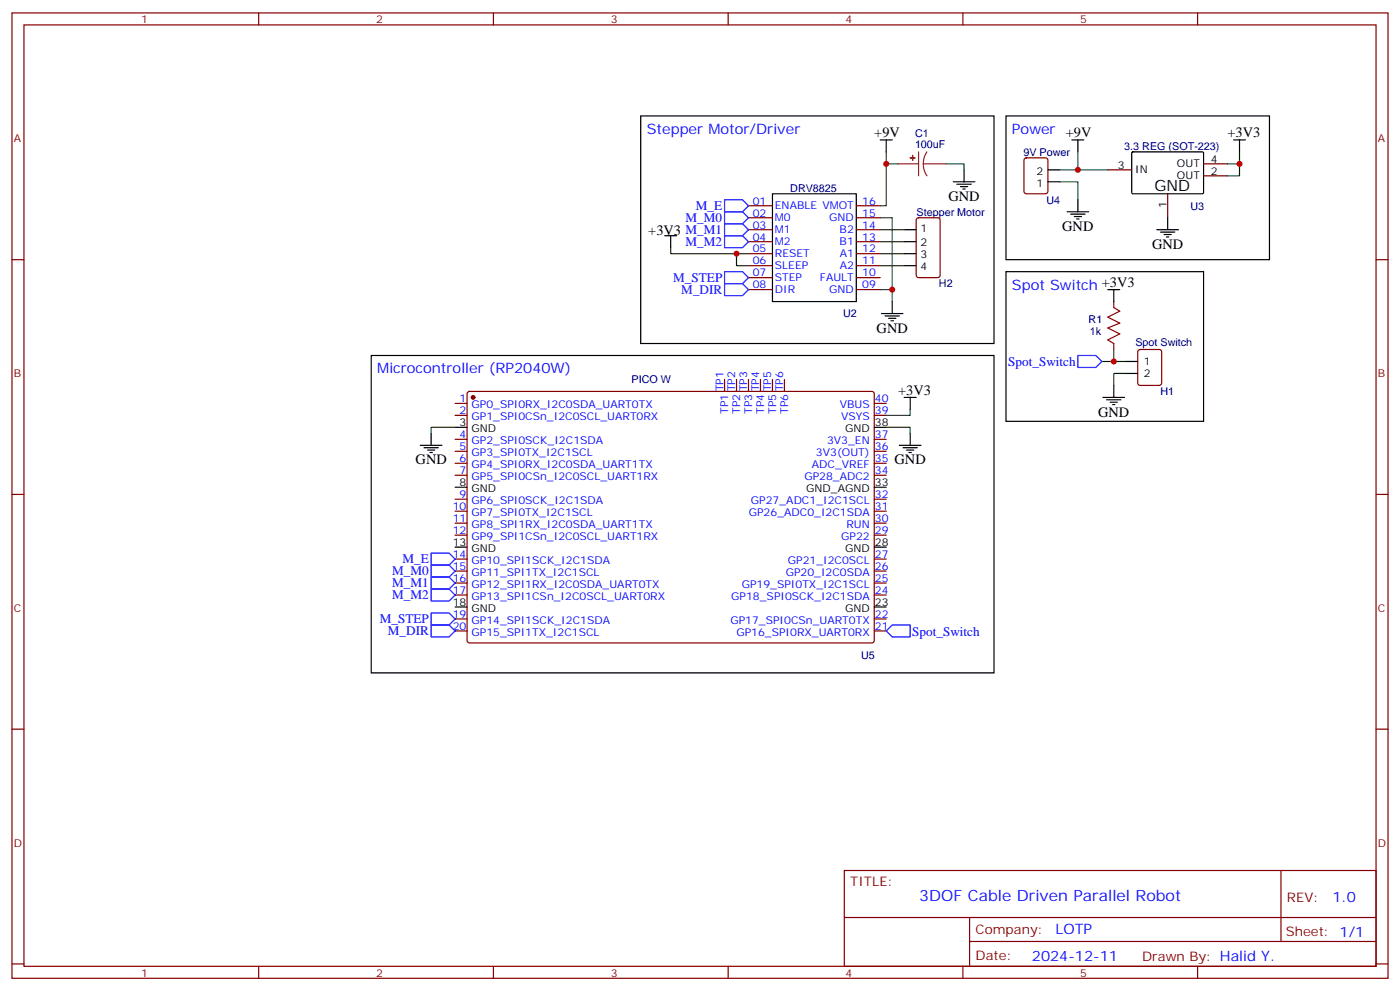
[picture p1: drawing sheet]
<svg xmlns="http://www.w3.org/2000/svg" width="412mm" height="292mm" viewBox="0 0 412 292" stroke-linecap="round" stroke-linejoin="round" font-family="sans-serif">
<g fill="none" stroke="#870000" stroke-width=".35">
<path d="M3.5 3.8h405.4v284.3h-405.4zM7.1 7.3h398.2v277.3h-398.2zM76.2 3.8v3.5M145.3 3.8v3.5M214.5 3.8v3.5M283.6 3.8v3.5M352.8 3.8v3.5M301.9 46.7l.4-.2h5.7l.6 .4 .1 9.5-.5 .6-5.9 .1-.6-.5-.1-9.4zM326.3 50h7.1M344 57.1v7M354.5 48.3h7.1M354.5 51.8h7.1"/>
<path d="M3.5 76.5h3.6M220.5 60.6h7M220.5 64.1h7M220.5 67.7h7M220.5 71.2h7M220.5 74.7h7M220.5 78.2h7M252.2 60.6h7.1M252.2 64.1h7.1M252.2 67.7h7.1M252.2 71.2h7.1M252.2 74.7h7.1"/>
<path d="M252.2 78.2h7.1M270.1 64.3l.5-.2h5.6l.7 .5v16.5l-.4 .6-5.9 .1-.7-.5v-16.5zM405.3 76.5h3.6M220.5 81.8h7M220.5 85.3h7M252.2 81.8h7.1M252.2 85.3h7.1M328.1 88.8v1.8M134.1 118.8h3.5M137.8 115.5l.5-.2h118.8l.4 .7v72.9l-.7 .5-118.8-.1-.4-.6v-72.7zM213.4 111.8v3.5M217 111.8v3.5"/>
<path d="M220.5 111.8v3.5M224 111.8v3.5M227.5 111.8v3.5M231.1 111.8v3.5M257.5 118.8h3.6M328.1 101.2v1.7M335.4 103.1l.4-.2h5.7l.6 .5 .1 9.4-.5 .7h-5.9l-.6-.4-.1-9.5zM134.1 122.3h3.5M134.1 129.4h3.5M134.1 132.9h3.5M134.1 136.5h3.5M134.1 140h3.5"/>
<path d="M257.5 122.3h3.6M257.5 129.4h3.6M257.5 132.9h3.6M257.5 136.5h3.6M257.5 140h3.6M3.5 145.6h3.6M134.1 147h3.5M134.1 150.6h3.5M134.1 154.1h3.5M134.1 157.6h3.5M257.5 147h3.6M257.5 150.6h3.6"/>
<path d="M257.5 154.1h3.6M257.5 157.6h3.6M405.3 145.6h3.6M134.1 164.7h3.5M134.1 168.2h3.5M134.1 171.7h3.5M134.1 175.3h3.5M257.5 164.7h3.6M257.5 168.2h3.6M257.5 171.7h3.6M257.5 175.3h3.6M134.1 182.3h3.5"/>
<path d="M134.1 185.8h3.5M257.5 182.3h3.6M257.5 185.8h3.6M3.5 214.8h3.6M405.3 214.8h3.6M248.7 256.4h156.6v28.2h-156.6zM377.3 256.4v20.9M248.7 270.2h156.5M285.6 277.3h119.6M285.6 270.2v14.2M3.5 283.9h3.6M76.2 284.6v3.5"/>
<path d="M145.3 284.6v3.5M214.5 284.6v3.5M283.6 284.6v3.5M352.8 284.6v3.5M405.3 283.9h3.6"/>
</g>
<g fill="none" stroke="#000" stroke-width=".35">
<path d="M188.7 34.1h104.1v67.1h-104.1zM296.3 34.1h77.6v42.4h-77.6zM227.5 57.1h24.7v31.7h-24.7zM259.3 41.2h3.5M261.1 41.2v3.5M280.8 53.6h6.4M281.9 54.3h4.2M282.9 55h2.1M283.6 55.7h.7M284 50v3.6M308.7 53.6h3.5M308.7 50h3.5"/>
<path d="M315.7 41.2h3.6M317.5 41.2v3.5M317.5 58.8v3.6M333.4 44.9l.3-.2 20.7 .1 .1 .3v11.8l-.3 .2-20.7-.1-.1-.3zM363.4 41.2h3.5M365.1 41.2v3.5M195.8 69.4h3.5M197.6 69.4v3.6M266.3 67.7h3.6M266.3 71.2h3.6M266.3 74.7h3.6M266.3 78.2h3.6"/>
<path d="M314.3 62.4h6.4M315.4 63.1h4.2M316.4 63.8h2.2M317.1 64.5h.8M340.8 67.7h6.3M341.8 68.4h4.3M342.9 69.1h2.1M343.6 69.8h.7M344 64.1v3.6M259.6 92.4h6.4M260.7 93.1h4.2M261.8 93.8h2.1"/>
<path d="M262.5 94.5h.7M262.8 88.8v3.6M296.3 80h58.2v44.1h-58.2zM326.3 85.3h3.5M328.1 85.3v3.5M109.4 104.7h183.4v93.5h-183.4zM266.3 117.1h3.6M268.1 117.1v3.5M324.9 117.1h6.4M326 117.8h4.2M327 118.5h2.1M327.7 119.2h.7"/>
<path d="M328.1 113.5v3.6M331.6 106.5h3.5M331.6 110h3.5M123.8 131.2h6.4M124.9 131.9h4.2M125.9 132.6h2.2M126.6 133.3h.8M127 127.6v3.6M134.1 125.9h3.5M257.5 125.9h3.6M264.9 131.2h6.4M266 131.9h4.2"/>
<path d="M267.1 132.6h2.1M267.8 133.3h.7M268.1 127.6v3.6M134.1 143.5h3.5M257.5 143.5h3.6M134.1 161.1h3.5M134.1 178.8h3.5M257.5 161.1h3.6M257.5 178.8h3.6"/>
</g>
<g fill="none" stroke="#008700" stroke-width=".35">
<path d="M261.1 44.7v3.6M264.6 48.3h-3.5v12.3h-1.8M278.7 48.3h5.3v1.7M312.2 53.6h5.3v5.2M317.5 44.7v5.3h-5.3M317.5 50h8.8M365.1 44.7v3.6h-3.5M365.1 48.3v3.5h-3.5M197.6 73v1.7h22.9M217 74.7v3.5h3.5M259.3 64.1h3.5v21.2M259.3 67.7h7"/>
<path d="M259.3 71.2h7M259.3 74.7h7M259.3 78.2h7M259.3 85.3h3.5v3.5M324.6 106.5h7M328.1 102.9v3.6M331.6 110h-3.5v3.5M134.1 125.9h-7.1v1.7M261.1 125.9h7v1.7M268.1 120.6v1.7h-7"/>
</g>
<g fill="none" stroke="#00f" stroke-width=".35">
<path d="M213.4 58.8h5.3l1.8 1.8-1.8 1.8h-5.3zM213.4 62.4h5.3l1.8 1.7-1.8 1.8h-5.3zM213.4 65.9h5.3l1.8 1.8-1.8 1.7h-5.3zM213.4 69.4h5.3l1.8 1.8-1.8 1.8h-5.3zM213.4 80h5.3l1.8 1.8-1.8 1.7h-5.3zM213.4 83.5h5.3l1.8 1.8-1.8 1.8h-5.3zM317.5 104.7h5.3l1.8 1.8-1.8 1.7h-5.3zM127 173.5h5.3l1.8 1.8-1.8 1.7h-5.3zM127 170h5.3l1.8 1.7-1.8 1.8h-5.3zM127 166.4h5.3l1.8 1.8-1.8 1.8h-5.3zM127 162.9h5.3l1.8 1.8-1.8 1.7h-5.3zM127 184.1h5.3l1.8 1.7-1.8 1.8h-5.3z"/>
<path d="M127 180.6h5.3l1.8 1.7-1.8 1.8h-5.3zM261.1 185.8l1.7-1.7h5.3v3.5h-5.3z"/>
</g>
<path d="M328.1 90.6l1.7 1.1-3.5 1.7 3.5 1.8-3.5 1.4 3.5 1.8-3.5 1.7 1.8 1.1" fill="none" stroke="#a10000" stroke-width=".35"/>
<path d="M264.6 48.3h6M270.6 44.7v7.1M272 48.3l.2 1.8 .8 1.7M272 48.3h6.7M273 44.7l-.8 1.7-.2 1.9" fill="none" stroke="#8c2424" stroke-width=".35"/>
<g fill="#8c2424" stroke="#8c2424" stroke-width=".35">
<path d="M268.8 45.8l.1 1.4z"/>
<path d="M268.1 46.5h1.4z"/>
</g>
<circle cx="139.3" cy="117.1" r=".53" fill="#870000" stroke="#870000" stroke-width=".35"/>
<g fill="#c00">
<circle cx="317.5" cy="50" r=".88"/>
<circle cx="365.1" cy="48.3" r=".88"/>
<circle cx="262.8" cy="85.3" r=".88"/>
<circle cx="261.1" cy="48.3" r=".88"/>
<circle cx="217" cy="74.7" r=".88"/>
<circle cx="328.1" cy="106.5" r=".88"/>
</g>
<text font-size="4.6" x="340.1" y="56.4">GND</text>
<text font-size="4.6" fill="#00f" x="270.8" y="265.4">3DOF Cable Driven Parallel Robot</text>
<g font-size="4.2" fill="#00f">
<text x="190.5" y="39.4">Stepper Motor/Driver</text>
<text x="298.1" y="39.4">Power</text>
<text x="298.1" y="85.3">Spot Switch +3V3</text>
<text x="111.1" y="110">Microcontroller (RP2040W)</text>
<text x="392.5" y="265.7">1.0</text>
<text x="310.9" y="275.2">LOTP</text>
<text x="304" y="283">2024-12-11</text>
</g>
<g font-size="4.2">
<text x="257.5" y="40.5">+9V</text>
<text x="314" y="40.5">+9V</text>
<text x="361.6" y="40.5">+3V3</text>
<text x="279.4" y="59.2">GND</text>
<text x="191" y="69.1">+3V3 M_M1</text>
<text x="312.9" y="68">GND</text>
<text x="339.4" y="73.3">GND</text>
<text x="258.2" y="98">GND</text>
<text x="264.6" y="116.3">+3V3</text>
<text x="323.5" y="122.7">GND</text>
<text x="122.4" y="136.8">GND</text>
<text x="263.5" y="136.8">GND</text>
</g>
<g font-size="3.9" fill="#00f">
<text x="201.9" y="65.4">M_M0</text>
<text x="205" y="61.9">M_E</text>
<text x="201.9" y="72.4">M_M2</text>
<text x="198.3" y="83">M_STEP</text>
<text x="200.7" y="86.6">M_DIR</text>
<text x="297" y="107.7">Spot_Switch</text>
<text x="118.5" y="165.9">M_E</text>
<text x="115.5" y="173">M_M1</text>
<text x="115.5" y="169.5">M_M0</text>
<text x="115.5" y="176.5">M_M2</text>
<text x="111.9" y="183.6">M_STEP</text>
<text x="114.3" y="187.1">M_DIR</text>
<text x="268.7" y="187.2">Spot_Switch</text>
</g>
<g font-size="3.9" fill="#800">
<text x="250.5" y="261">TITLE:</text>
<text x="379.1" y="265.7">REV:</text>
<text x="287.4" y="275.2">Company:</text>
<text x="378.7" y="275.8">Sheet: 1/1</text>
<text x="287.4" y="282.9">Date:</text>
<text x="336.4" y="282.9">Drawn By: Halid Y.</text>
</g>
<g font-size="3.2" fill="#800">
<text x="41.6" y="6.8">1</text>
<text x="110.8" y="6.8">2</text>
<text x="179.9" y="6.8">3</text>
<text x="249.1" y="6.8">4</text>
<text x="318.2" y="6.8">5</text>
<text x="4.1" y="41.9">A</text>
<text x="405.9" y="41.9">A</text>
<text x="4.1" y="111.1">B</text>
<text x="405.9" y="111.1">B</text>
<text x="4.1" y="180.2">C</text>
<text x="405.9" y="180.2">C</text>
<text x="4.1" y="249.3">D</text>
<text x="405.9" y="249.3">D</text>
<text x="41.6" y="287.6">1</text>
<text x="110.8" y="287.6">2</text>
<text x="179.9" y="287.6">3</text>
<text x="249.1" y="287.6">4</text>
<text x="318.2" y="287.6">5</text>
</g>
<g font-size="3.2" fill="#000080">
<text x="269.5" y="40.5">C1</text>
<text x="269.5" y="43.7">100uF</text>
<text x="301.5" y="45.9">9V Power</text>
<text x="331.2" y="44.1">3.3 REG (SOT-223)</text>
<text x="232.8" y="56.4">DRV8825</text>
<text x="308.2" y="60">U4</text>
<text x="270" y="63.5">Stepper Motor</text>
<text x="350.7" y="61.7">U3</text>
<text x="276.6" y="84.7">H2</text>
<text x="248.4" y="93.5">U2</text>
<text x="320.7" y="95.2">R1</text>
<text x="321" y="98.8">1k</text>
<text x="334.4" y="101.9">Spot Switch</text>
<text x="186" y="112.8">PICO W</text>
<text x="341.9" y="116.4">H1</text>
<text x="253.7" y="194">U5</text>
</g>
<g font-size="3.2">
<text x="356.7" y="47.9">4</text>
<text x="305.4" y="51.4">2</text>
<text x="329.2" y="49.7">3</text>
<text x="334.4" y="51.1">IN</text>
<text x="346.7" y="49.3">OUT</text>
<text x="346.7" y="52.8">OUT</text>
<text x="356.7" y="51.4">2</text>
<text x="305.4" y="55">1</text>
<text x="343.6" y="61.2" transform="rotate(-90 343.6 61.2)">1</text>
<text x="271.2" y="68.4">1</text>
<text x="271.2" y="72.6">2</text>
<text x="271.2" y="76.1">3</text>
<text x="271.2" y="79.7">4</text>
<text x="336.9" y="107.5">1</text>
<text x="336.9" y="111.1">2</text>
<text x="135.4" y="125.5">3</text>
<text x="257.7" y="125.5">38</text>
<text x="138.9" y="127.3">GND</text>
<text x="248.9" y="127.3">GND</text>
<text x="135.4" y="143.2">8</text>
<text x="257.7" y="143.2">33</text>
<text x="138.9" y="144.9">GND</text>
<text x="237.5" y="144.9">GND_AGND</text>
<text x="133.4" y="160.8">13</text>
<text x="257.7" y="160.8">28</text>
<text x="138.9" y="162.6">GND</text>
<text x="248.9" y="162.6">GND</text>
<text x="133.4" y="178.4">18</text>
<text x="257.7" y="178.4">23</text>
<text x="138.9" y="180.2">GND</text>
<text x="248.9" y="180.2">GND</text>
</g>
<g font-size="3.2" fill="#00f">
<text x="221.7" y="60.3">01</text>
<text x="221.7" y="63.8">02</text>
<text x="228.2" y="61.7">ENABLE VMOT</text>
<text x="228.2" y="65.2">M0</text>
<text x="244.2" y="65.2">GND</text>
<text x="254" y="60.3">16</text>
<text x="254" y="63.8">15</text>
<text x="221.7" y="67.3">03</text>
<text x="221.7" y="70.8">04</text>
<text x="228.2" y="68.7">M1</text>
<text x="247.3" y="68.7">B2</text>
<text x="254" y="67.3">14</text>
<text x="254" y="70.8">13</text>
<text x="221.7" y="74.4">05</text>
<text x="221.7" y="77.9">06</text>
<text x="228.2" y="72.2">M2</text>
<text x="228.2" y="75.8">RESET</text>
<text x="247.3" y="72.2">B1</text>
<text x="247.3" y="75.8">A1</text>
<text x="254" y="74.4">12</text>
<text x="254" y="77.9">11</text>
<text x="221.7" y="81.4">07</text>
<text x="228.2" y="79.3">SLEEP</text>
<text x="228.2" y="82.8">STEP</text>
<text x="241.5" y="82.8">FAULT</text>
<text x="247.3" y="79.3">A2</text>
<text x="254" y="81.4">10</text>
<text x="221.7" y="84.9">08</text>
<text x="228.2" y="86.4">DIR</text>
<text x="244.2" y="86.4">GND</text>
<text x="254" y="84.9">09</text>
<text x="135.4" y="118.5">1</text>
<text x="213.1" y="115.3" transform="rotate(-90 213.1 115.3)">TP1</text>
<text x="216.6" y="115.3" transform="rotate(-90 216.6 115.3)">TP2</text>
<text x="220.1" y="115.3" transform="rotate(-90 220.1 115.3)">TP3</text>
<text x="223.7" y="115.3" transform="rotate(-90 223.7 115.3)">TP4</text>
<text x="227.2" y="115.3" transform="rotate(-90 227.2 115.3)">TP5</text>
<text x="230.7" y="115.3" transform="rotate(-90 230.7 115.3)">TP6</text>
<text x="257.7" y="118.5">40</text>
<text x="135.4" y="122">2</text>
<text x="138.9" y="120.2">GP0_SPI0RX_I2C0SDA_UART0TX</text>
<text x="138.9" y="123.8">GP1_SPI0CSn_I2C0SCL_UART0RX</text>
<text x="214.5" y="121.9" transform="rotate(-90 214.5 121.9)">TP1</text>
<text x="218" y="121.9" transform="rotate(-90 218 121.9)">TP2</text>
<text x="221.5" y="121.9" transform="rotate(-90 221.5 121.9)">TP3</text>
<text x="225.1" y="121.9" transform="rotate(-90 225.1 121.9)">TP4</text>
<text x="228.6" y="121.9" transform="rotate(-90 228.6 121.9)">TP5</text>
<text x="232.1" y="121.9" transform="rotate(-90 232.1 121.9)">TP6</text>
<text x="247.4" y="120.2">VBUS</text>
<text x="247.8" y="123.8">VSYS</text>
<text x="257.7" y="122">39</text>
<text x="135.4" y="129">4</text>
<text x="138.9" y="130.8">GP2_SPI0SCK_I2C1SDA</text>
<text x="243.6" y="130.8">3V3_EN</text>
<text x="257.7" y="129">37</text>
<text x="135.4" y="132.6">5</text>
<text x="135.4" y="136.1">6</text>
<text x="138.9" y="134.3">GP3_SPI0TX_I2C1SCL</text>
<text x="138.9" y="137.9">GP4_SPI0RX_I2C0SDA_UART1TX</text>
<text x="239.2" y="137.9">ADC_VREF</text>
<text x="240.4" y="134.3">3V3(OUT)</text>
<text x="257.7" y="136.1">35</text>
<text x="257.7" y="132.6">36</text>
<text x="135.4" y="139.6">7</text>
<text x="138.9" y="141.4">GP5_SPI0CSn_I2C0SCL_UART1RX</text>
<text x="237" y="141.4">GP28_ADC2</text>
<text x="257.7" y="139.6">34</text>
<text x="135.4" y="146.7">9</text>
<text x="138.9" y="148.4">GP6_SPI0SCK_I2C1SDA</text>
<text x="221.2" y="148.4">GP27_ADC1_I2C1SCL</text>
<text x="257.7" y="146.7">32</text>
<text x="133.4" y="150.2">10</text>
<text x="133.4" y="153.7">11</text>
<text x="138.9" y="152">GP7_SPI0TX_I2C1SCL</text>
<text x="138.9" y="155.5">GP8_SPI1RX_I2C0SDA_UART1TX</text>
<text x="220.6" y="152">GP26_ADC0_I2C1SDA</text>
<text x="249.3" y="155.5">RUN</text>
<text x="257.7" y="153.7">30</text>
<text x="257.7" y="150.2">31</text>
<text x="133.4" y="157.3">12</text>
<text x="138.9" y="159">GP9_SPI1CSn_I2C0SCL_UART1RX</text>
<text x="247.8" y="159">GP22</text>
<text x="257.7" y="157.3">29</text>
<text x="133.4" y="164.3">14</text>
<text x="133.4" y="167.9">15</text>
<text x="138.9" y="166.1">GP10_SPI1SCK_I2C1SDA</text>
<text x="232.1" y="166.1">GP21_I2C0SCL</text>
<text x="257.7" y="167.9">26</text>
<text x="257.7" y="164.3">27</text>
<text x="133.4" y="171.4">16</text>
<text x="138.9" y="169.6">GP11_SPI1TX_I2C1SCL</text>
<text x="138.9" y="173.1">GP12_SPI1RX_I2C0SDA_UART0TX</text>
<text x="218.5" y="173.1">GP19_SPI0TX_I2C1SCL</text>
<text x="231.4" y="169.6">GP20_I2C0SDA</text>
<text x="257.7" y="171.4">25</text>
<text x="133.4" y="174.9">17</text>
<text x="138.9" y="176.7">GP13_SPI1CSn_I2C0SCL_UART0RX</text>
<text x="215.4" y="176.7">GP18_SPI0SCK_I2C1SDA</text>
<text x="257.7" y="174.9">24</text>
<text x="133.4" y="182">19</text>
<text x="133.4" y="185.5">20</text>
<text x="138.9" y="183.7">GP14_SPI1SCK_I2C1SDA</text>
<text x="215.2" y="183.7">GP17_SPI0CSn_UART0TX</text>
<text x="257.7" y="185.5">21</text>
<text x="257.7" y="182">22</text>
<text x="138.9" y="187.3">GP15_SPI1TX_I2C1SCL</text>
<text x="216.9" y="187.3">GP16_SPI0RX_UART0RX</text>
</g>
</svg>
